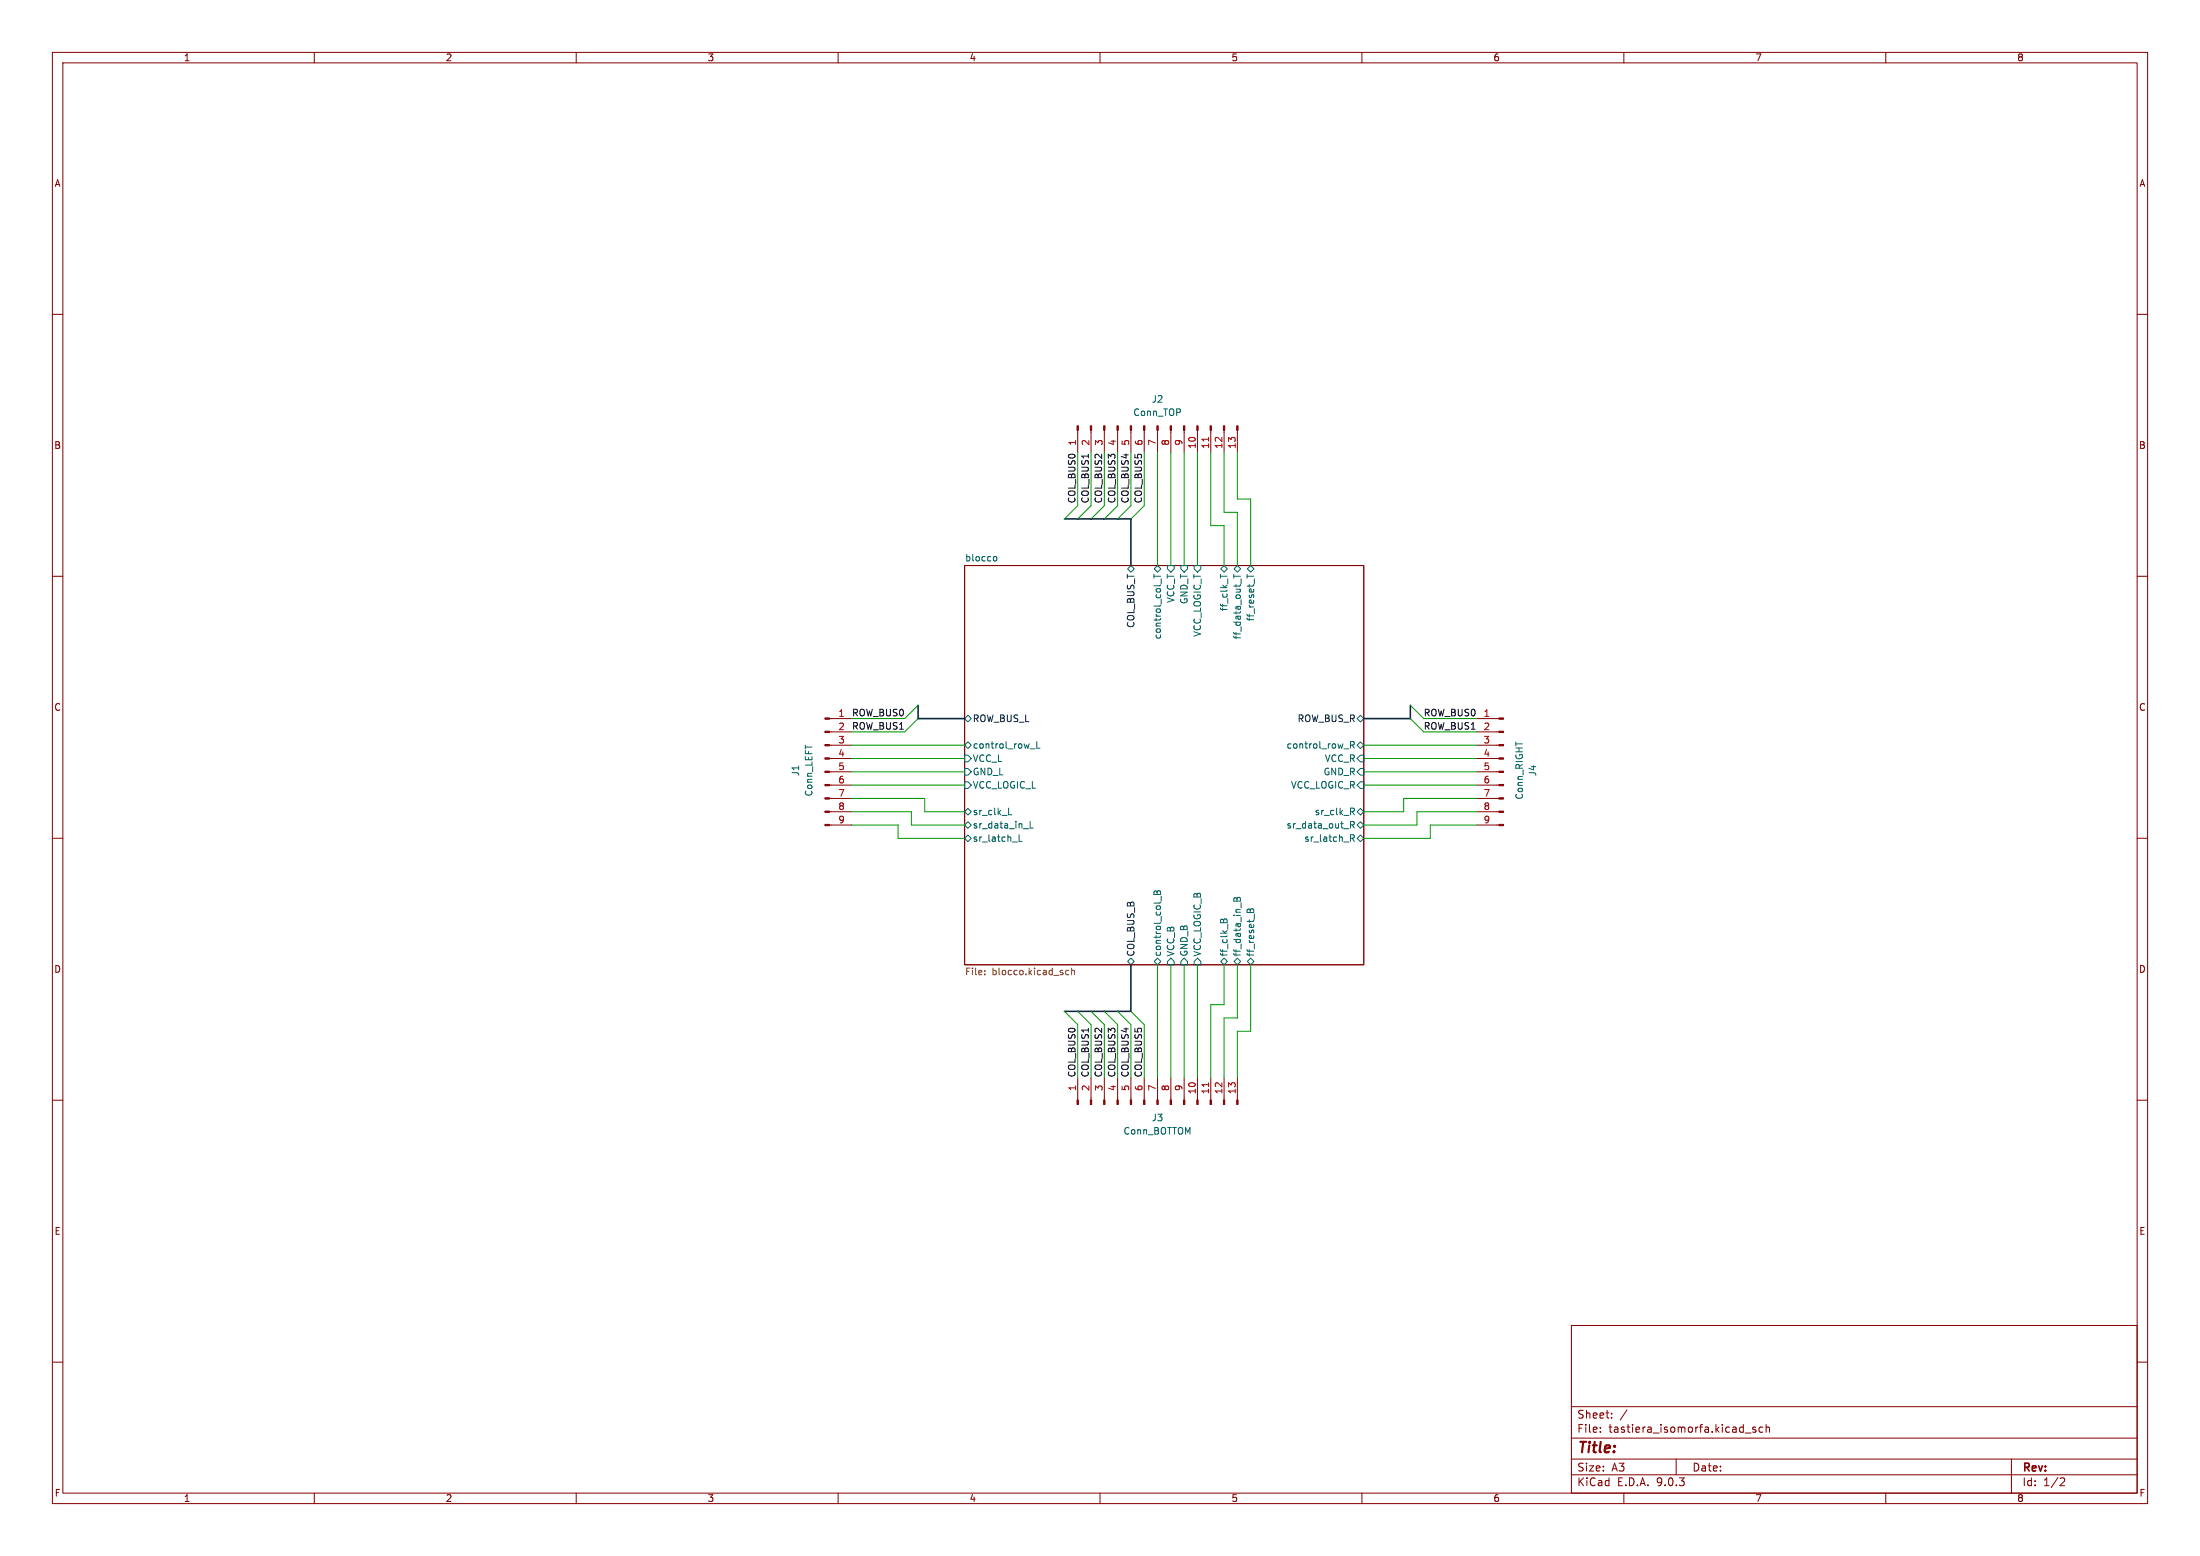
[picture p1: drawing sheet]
<svg xmlns="http://www.w3.org/2000/svg" width="420mm" height="297mm" viewBox="0 0 420 297" stroke-linecap="round" stroke-linejoin="round" font-family="sans-serif">
<g fill="none" stroke="#840000" stroke-width=".19">
<path d="M10 10h400v277h-400zM12 12h396v273h-396zM60 10v2M110 10v2M160 10v2M210 10v2M260 10v2M310 10v2M360 10v2M10 60h2M408 60h2M205.7 82.1v4.3"/>
<path d="M208.3 82.1v4.3M210.8 82.1v4.3M213.4 82.1v4.3M215.9 82.1v4.3M218.4 82.1v4.3M221 82.1v4.3M223.5 82.1v4.3M226.1 82.1v4.3M228.6 82.1v4.3M231.1 82.1v4.3M233.7 82.1v4.3M236.2 82.1v4.3"/>
<path d="M10 110h2M184.1 108h76.2v76.2h-76.2zM408 110h2M158.3 137.2h4.3M158.3 139.7h4.3M281.9 137.2h4.3M281.9 139.7h4.3M10 160h2M158.3 142.2h4.3M158.3 144.8h4.3M158.3 147.3h4.3M158.3 149.9h4.3"/>
<path d="M158.3 152.4h4.3M158.3 154.9h4.3M158.3 157.5h4.3M281.9 142.2h4.3M281.9 144.8h4.3M281.9 147.3h4.3M281.9 149.9h4.3M281.9 152.4h4.3M281.9 154.9h4.3M281.9 157.5h4.3M408 160h2M10 210h2"/>
<path d="M205.7 205.7v4.3M208.3 205.7v4.3M210.8 205.7v4.3M213.4 205.7v4.3M215.9 205.7v4.3M218.4 205.7v4.3M221 205.7v4.3M223.5 205.7v4.3M226.1 205.7v4.3M228.6 205.7v4.3M231.1 205.7v4.3M233.7 205.7v4.3"/>
<path d="M236.2 205.7v4.3M408 210h2M300 253h108v32h-108zM10 260h2M300 278.5h108M300 274.5h108M300 268.5h108M305.5 273.2v.2M305.5 272.5v.1M307.7 270.5v.2M307.7 269.8v.1M310.6 269.1l-1.3 1.9"/>
<path d="M320 278.5v3M333.2 273.5h1.1M335.2 272.5l-.4-.1-.2 .2 .1 .2 .5 .2v.3h-.6M336.5 272.5l-.4-.1-.3 .3 .1 .6h.6M337.2 272.5l.2-.1 .3 .1 .1 .9M337.2 271.9v1.5M384 278.5v6.5M408 260h2M60 285v2M110 285v2M160 285v2M210 285v2"/>
<path d="M260 285v2M300 281.5h108M310 285v2M360 285v2M393.5 282.1l.5 .1 .2 .3-1 1.1h1"/>
</g>
<g fill="none" stroke="#006464" stroke-width=".19">
<path d="M189.8 106.3l.3-.1 .2 .3-.1 .5-.1 .1-.3-.1M215.3 108.6l.6-.6 .6 .6-.6 .6zM220.3 110h1.3M220.3 109.6v.8M220.3 108.6l.7-.6 .6 .6-.6 .6zM221.7 110.5v.9M222.9 108h1.3v.6l-.7 .6-.6-.6zM225.4 108h1.3v.6l-.6 .6-.7-.6zM228 108h1.2v.6l-.6 .6-.6-.6zM233 109.6v.8M233 108.6l.7-.6 .6 .6-.6 .6zM235.5 109.6v.8"/>
<path d="M235.5 110h1.3M235.6 108.6l.6-.6 .7 .6-.7 .6zM236.9 110.5v.9M238.1 110h1.2M238.1 109.6v.8M238.1 108.6l.7-.6 .6 .6-.6 .6zM184.1 137.2l.7-.7 .6 .7-.6 .6zM259.1 137.2l.6-.7 .6 .7-.6 .6zM184.1 146.7h.7l.6 .6-.6 .7h-.7zM184.1 154.9l.7-.6 .6 .6-.6 .7zM184.1 157.5l.7-.7 .6 .7-.6 .6zM184.1 144.1h.7l.6 .7-.6 .6h-.7z"/>
<path d="M184.1 149.2h.7l.6 .7-.6 .6h-.7zM184.1 142.2l.7-.6 .6 .6-.6 .7zM192.5 155.5h.6M194.5 159.3v1.3h.6M196.7 156.8v1.3h.6M196.7 142.9h.9M197.9 141.5v1.3h.6M256.6 142.9h.9M257.8 142.2h.6l.1-.2v-.3l-.7-.2v1.3M257.8 157.5l.6-.1 .1-.2v-.3l-.7-.1v1.3M257.8 159.3h.5l.2 .3-.1 .3-.6 .1M258.1 154.9l.4 .6"/>
<path d="M258.1 157.5l.4 .6M258.1 160l.4 .6M258.1 142.2l.4 .6M258.3 154.2l.2 .3v.3l-.2 .1M259.1 154.9l.6-.6 .6 .6-.6 .7zM259.1 157.5l.6-.7 .6 .7-.6 .6zM259.1 142.2l.6-.6 .6 .6-.6 .7zM259.7 146.7h.6v1.3h-.6l-.6-.7zM259.7 149.2h.6v1.3h-.6l-.6-.6zM259.7 144.1h.6v1.3h-.6l-.6-.6zM184.1 160l.7-.6 .6 .6-.6 .7zM220.3 170.2l.4-.1 .2 .2 .1-.2 .3-.1 .3 .3v.4h-1.3z"/>
<path d="M220.9 170.3v.4M221.7 171v1M233.6 175.7l.2-.3 .3 .1 .2 .6M233.6 175.7l-.2-.2h-.3l-.1 .6M233.6 175.7v.4M235.6 171.5l.3-.2 .2 .3 .2-.3h.3l.2 .2v.5h-1.3zM236.1 171.6v.4M238.7 173.8l.2-.3h.3l.1 .7M238.7 173.8l-.3-.3-.2 .1-.1 .6M238.7 173.8v.4M259.1 160l.6-.6 .6 .6-.6 .7zM215.3 183.5l.6-.6 .6 .6-.6 .7z"/>
<path d="M220.3 183.5l.7-.6 .6 .6-.6 .7zM223.5 182.9l.7 .6v.7h-1.3v-.7zM226.1 182.9l.6 .6v.7h-1.3v-.7zM228.6 182.9l.6 .6v.7h-1.2v-.7zM233 183.5l.7-.6 .6 .6-.6 .7zM235.6 183.5l.6-.6 .7 .6-.7 .7zM238.1 183.5l.7-.6 .6 .6-.6 .7z"/>
</g>
<path d="M188 185.9v.2M188 185.3v.1M204 185.3l-.3-.1-.3 .3 .1 .5h.5M204.6 185.3l.2-.1 .3 .1v.8M204.6 184.8v1.3" fill="none" stroke="#725600" stroke-width=".19"/>
<g fill="#840000" stroke="#840000" stroke-width=".19">
<path d="M205.6 210h.3v.8h-.3z"/>
<path d="M208.2 210h.2v.8h-.2z"/>
<path d="M210.7 210h.2v.8h-.2z"/>
<path d="M213.2 210h.3v.8h-.3z"/>
<path d="M215.8 210h.2v.8h-.2z"/>
<path d="M218.3 210h.3v.8h-.3z"/>
<path d="M220.9 210h.2v.8h-.2z"/>
<path d="M223.4 210h.2v.8h-.2z"/>
<path d="M225.9 210h.3v.8h-.3z"/>
<path d="M228.5 210h.2v.8h-.2z"/>
<path d="M231 210h.3v.8h-.3z"/>
<path d="M233.6 210h.2v.8h-.2z"/>
<path d="M236.1 210h.2v.8h-.2z"/>
<path d="M157.5 137h.8v.3h-.8z"/>
<path d="M157.5 139.6h.8v.2h-.8z"/>
<path d="M157.5 142.1h.8v.3h-.8z"/>
<path d="M157.5 144.7h.8v.2h-.8z"/>
<path d="M157.5 147.2h.8v.2h-.8z"/>
<path d="M157.5 149.7h.8v.3h-.8z"/>
<path d="M157.5 152.3h.8v.2h-.8z"/>
<path d="M157.5 154.8h.8v.3h-.8z"/>
<path d="M157.5 157.4h.8v.2h-.8z"/>
<path d="M286.2 137h.8v.3h-.8z"/>
<path d="M286.2 139.6h.8v.2h-.8z"/>
<path d="M286.2 142.1h.8v.3h-.8z"/>
<path d="M286.2 144.7h.8v.2h-.8z"/>
<path d="M286.2 147.2h.8v.2h-.8z"/>
<path d="M286.2 149.7h.8v.3h-.8z"/>
<path d="M286.2 152.3h.8v.2h-.8z"/>
<path d="M286.2 154.8h.8v.3h-.8z"/>
<path d="M286.2 157.4h.8v.2h-.8z"/>
<path d="M205.6 81.3h.3v.8h-.3z"/>
<path d="M208.2 81.3h.2v.8h-.2z"/>
<path d="M210.7 81.3h.2v.8h-.2z"/>
<path d="M213.2 81.3h.3v.8h-.3z"/>
<path d="M215.8 81.3h.2v.8h-.2z"/>
<path d="M218.3 81.3h.3v.8h-.3z"/>
<path d="M220.9 81.3h.2v.8h-.2z"/>
<path d="M223.4 81.3h.2v.8h-.2z"/>
<path d="M225.9 81.3h.3v.8h-.3z"/>
<path d="M228.5 81.3h.2v.8h-.2z"/>
<path d="M231 81.3h.3v.8h-.3z"/>
<path d="M233.6 81.3h.2v.8h-.2z"/>
<path d="M236.1 81.3h.2v.8h-.2z"/>
</g>
<path d="M230.7 83.5v.7M230.7 206.7v.7" fill="none" stroke="#a90000" stroke-width=".19"/>
<path d="M203.2 99.1h12.7v8.9M175.3 134.6v2.6h8.8M269.2 134.6v2.6h-8.9M215.9 184.2v8.8h-12.7" fill="none" stroke="#000084" stroke-width=".3"/>
<g fill="none" stroke="#009600" stroke-width=".19">
<path d="M205.7 86.4v10.1l-2.5 2.6M208.3 86.4v10.1l-2.6 2.6M210.8 86.4v10.1l-2.5 2.6M213.4 86.4v10.1l-2.6 2.6M215.9 86.4v10.1l-2.5 2.6M218.4 86.4v10.1l-2.5 2.6M221 86.4v21.6M223.5 86.4v21.6M226.1 86.4v21.6M228.6 86.4v21.6M231.1 86.4v13.9h2.6v7.7M233.7 86.4v11.4h2.5v10.2"/>
<path d="M236.2 86.4v8.9h2.6v12.7M175.3 134.6l-2.6 2.6h-10.1M175.3 137.2l-2.6 2.5h-10.1M269.2 134.6l2.6 2.6h10.1M269.2 137.2l2.6 2.5h10.1M162.6 157.5h8.8v2.5h12.7M162.6 154.9h11.4v2.6h10.1M162.6 152.4h13.9v2.5h7.6M162.6 147.3h21.5M162.6 142.2h21.5M162.6 149.9h21.5M162.6 144.8h21.5"/>
<path d="M260.3 147.3h21.6M260.3 142.2h21.6M260.3 149.9h21.6M260.3 144.8h21.6M281.9 154.9h-11.4v2.6h-10.2M281.9 157.5h-8.9v2.5h-12.7M281.9 152.4h-13.9v2.5h-7.7M203.2 193l2.5 2.6v10.1M205.7 193l2.6 2.6v10.1M208.3 193l2.5 2.6v10.1M210.8 193l2.6 2.6v10.1M213.4 193l2.5 2.6v10.1"/>
<path d="M215.9 193l2.5 2.6v10.1M221 184.2v21.5M223.5 184.2v21.5M226.1 184.2v21.5M228.6 184.2v21.5M233.7 184.2v7.6h-2.6v13.9M236.2 184.2v10.1h-2.5v11.4M238.8 184.2v12.7h-2.6v8.8"/>
</g>
<text font-size="2.8" fill="#840000" x="301" y="277.9">Title:</text>
<g font-size="2.1" fill="#840000">
<text x="301" y="273.7">File:</text>
<text x="301" y="271">Sheet:</text>
<text x="307.1" y="273.7">tastiera_isomorfa.kicad_sch</text>
<text x="301" y="281.1">Size:</text>
<text x="307.6" y="281.1">A3</text>
<text x="323" y="281.1">Date:</text>
<text x="386" y="281.3">Rev:</text>
<text x="301" y="283.9">KiCad</text>
<text x="308.7" y="283.9">E.D.A.</text>
<text x="316.3" y="283.9">9.0.3</text>
<text x="386" y="283.9">Id:</text>
<text x="390.1" y="283.9">1/2</text>
</g>
<g font-size="1.8" fill="#840000">
<text x="35" y="11.9">1</text>
<text x="85" y="11.9">2</text>
<text x="135" y="11.9">3</text>
<text x="185" y="11.9">4</text>
<text x="235" y="11.9">5</text>
<text x="285" y="11.9">6</text>
<text x="335" y="11.9">7</text>
<text x="385" y="11.9">8</text>
<text x="10.3" y="35.9">A</text>
<text x="408.3" y="35.9">A</text>
<text x="10.3" y="85.9">B</text>
<text x="408.2" y="85.9">B</text>
<text x="10.3" y="135.9">C</text>
<text x="408.2" y="135.9">C</text>
<text x="10.3" y="185.9">D</text>
<text x="408.2" y="185.9">D</text>
<text x="10.3" y="235.9">E</text>
<text x="408.3" y="235.9">E</text>
<text x="10.3" y="285.9">F</text>
<text x="35" y="286.9">1</text>
<text x="85" y="286.9">2</text>
<text x="135" y="286.9">3</text>
<text x="185" y="286.9">4</text>
<text x="235" y="286.9">5</text>
<text x="285" y="286.9">6</text>
<text x="335" y="286.9">7</text>
<text x="385" y="286.9">8</text>
<text x="408.3" y="285.9">F</text>
</g>
<g font-size="1.8" fill="#006464">
<text x="219.8" y="77.1">J2</text>
<text x="216.3" y="79.6">Conn_TOP</text>
<text x="184.1" y="107.2">blocco</text>
<text x="224.4" y="115.2" transform="rotate(-90 224.4 115.2)">VCC_T</text>
<text x="226.9" y="115.4" transform="rotate(-90 226.9 115.4)">GND_T</text>
<text x="234.5" y="116.7" transform="rotate(-90 234.5 116.7)">ff_clk_T</text>
<text x="239.6" y="118.7" transform="rotate(-90 239.6 118.7)">ff_reset_T</text>
<text x="221.8" y="122.1" transform="rotate(-90 221.8 122.1)">control_col_T</text>
<text x="229.5" y="121.6" transform="rotate(-90 229.5 121.6)">VCC_LOGIC_T</text>
<text x="237.1" y="122.1" transform="rotate(-90 237.1 122.1)">ff_data_out_T</text>
<text x="185.6" y="143.1">control_row_L</text>
<text x="245.5" y="143.1">control_row_R</text>
<text x="152.8" y="148.3" transform="rotate(-90 152.8 148.3)">J1</text>
<text x="185.6" y="148.2">GND_L</text>
<text x="185.6" y="145.6">VCC_L</text>
<text x="252.6" y="148.2">GND_R</text>
<text x="252.8" y="145.6">VCC_R</text>
<text x="293.5" y="148.3" transform="rotate(-90 293.5 148.3)">J4</text>
<text x="155.3" y="152.1" transform="rotate(-90 155.3 152.1)">Conn_LEFT</text>
<text x="185.6" y="155.8">sr_clk_L</text>
<text x="185.6" y="150.7">VCC_LOGIC_L</text>
<text x="246.3" y="150.7">VCC_LOGIC_R</text>
<text x="250.9" y="155.8">sr_clk_R</text>
<text x="290.9" y="152.7" transform="rotate(-90 290.9 152.7)">Conn_RIGHT</text>
<text x="185.6" y="158.3">sr_data_in_L</text>
<text x="185.6" y="160.9">sr_latch_L</text>
<text x="245.5" y="158.3">sr_data_out_R</text>
<text x="248.9" y="160.9">sr_latch_R</text>
<text x="221.8" y="182.7" transform="rotate(-90 221.8 182.7)">control_col_B</text>
<text x="224.4" y="182.7" transform="rotate(-90 224.4 182.7)">VCC_B</text>
<text x="226.9" y="182.7" transform="rotate(-90 226.9 182.7)">GND_B</text>
<text x="229.5" y="182.7" transform="rotate(-90 229.5 182.7)">VCC_LOGIC_B</text>
<text x="234.5" y="182.7" transform="rotate(-90 234.5 182.7)">ff_clk_B</text>
<text x="237.1" y="182.7" transform="rotate(-90 237.1 182.7)">ff_data_in_B</text>
<text x="239.6" y="182.7" transform="rotate(-90 239.6 182.7)">ff_reset_B</text>
<text x="219.8" y="214.2">J3</text>
<text x="214.4" y="216.8">Conn_BOTTOM</text>
</g>
<g font-size="1.8" fill="#a90000">
<text x="205.5" y="85.2" transform="rotate(-90 205.5 85.2)">1</text>
<text x="208" y="85.2" transform="rotate(-90 208 85.2)">2</text>
<text x="210.6" y="85.2" transform="rotate(-90 210.6 85.2)">3</text>
<text x="213.1" y="85.2" transform="rotate(-90 213.1 85.2)">4</text>
<text x="215.6" y="85.2" transform="rotate(-90 215.6 85.2)">5</text>
<text x="218.2" y="85.2" transform="rotate(-90 218.2 85.2)">6</text>
<text x="220.7" y="85.2" transform="rotate(-90 220.7 85.2)">7</text>
<text x="223.3" y="85.2" transform="rotate(-90 223.3 85.2)">8</text>
<text x="225.8" y="85.2" transform="rotate(-90 225.8 85.2)">9</text>
<text x="228.3" y="85.8" transform="rotate(-90 228.3 85.8)">10</text>
<text x="230.9" y="85.8" transform="rotate(-90 230.9 85.8)">11</text>
<text x="233.4" y="85.8" transform="rotate(-90 233.4 85.8)">12</text>
<text x="236" y="85.8" transform="rotate(-90 236 85.8)">13</text>
<text x="159.9" y="136.9">1</text>
<text x="283.1" y="136.9">1</text>
<text x="159.9" y="139.4">2</text>
<text x="159.9" y="142">3</text>
<text x="283.1" y="139.4">2</text>
<text x="283.1" y="142">3</text>
<text x="159.9" y="144.5">4</text>
<text x="159.9" y="147.1">5</text>
<text x="159.9" y="149.6">6</text>
<text x="283.1" y="144.5">4</text>
<text x="283.1" y="147.1">5</text>
<text x="283.1" y="149.6">6</text>
<text x="159.9" y="152.1">7</text>
<text x="159.9" y="154.7">8</text>
<text x="283.1" y="152.1">7</text>
<text x="283.1" y="154.7">8</text>
<text x="159.9" y="157.2">9</text>
<text x="283.1" y="157.2">9</text>
<text x="205.5" y="208.4" transform="rotate(-90 205.5 208.4)">1</text>
<text x="208" y="208.4" transform="rotate(-90 208 208.4)">2</text>
<text x="210.6" y="208.4" transform="rotate(-90 210.6 208.4)">3</text>
<text x="213.1" y="208.4" transform="rotate(-90 213.1 208.4)">4</text>
<text x="215.6" y="208.4" transform="rotate(-90 215.6 208.4)">5</text>
<text x="218.2" y="208.4" transform="rotate(-90 218.2 208.4)">6</text>
<text x="220.7" y="208.4" transform="rotate(-90 220.7 208.4)">7</text>
<text x="223.3" y="208.4" transform="rotate(-90 223.3 208.4)">8</text>
<text x="225.8" y="208.4" transform="rotate(-90 225.8 208.4)">9</text>
<text x="228.3" y="209" transform="rotate(-90 228.3 209)">10</text>
<text x="230.9" y="209" transform="rotate(-90 230.9 209)">11</text>
<text x="233.4" y="209" transform="rotate(-90 233.4 209)">12</text>
<text x="236" y="209" transform="rotate(-90 236 209)">13</text>
</g>
<g font-size="1.8" fill="#0f0f0f">
<text x="205.4" y="96.2" transform="rotate(-90 205.4 96.2)">COL_BUS0</text>
<text x="207.9" y="96.2" transform="rotate(-90 207.9 96.2)">COL_BUS1</text>
<text x="210.5" y="96.2" transform="rotate(-90 210.5 96.2)">COL_BUS2</text>
<text x="213" y="96.2" transform="rotate(-90 213 96.2)">COL_BUS3</text>
<text x="215.6" y="96.2" transform="rotate(-90 215.6 96.2)">COL_BUS4</text>
<text x="218.1" y="96.2" transform="rotate(-90 218.1 96.2)">COL_BUS5</text>
<text x="162.6" y="136.8">ROW_BUS0</text>
<text x="271.7" y="136.8">ROW_BUS0</text>
<text x="162.6" y="139.4">ROW_BUS1</text>
<text x="271.7" y="139.4">ROW_BUS1</text>
<text x="205.4" y="205.7" transform="rotate(-90 205.4 205.7)">COL_BUS0</text>
<text x="207.9" y="205.7" transform="rotate(-90 207.9 205.7)">COL_BUS1</text>
<text x="210.5" y="205.7" transform="rotate(-90 210.5 205.7)">COL_BUS2</text>
<text x="213" y="205.7" transform="rotate(-90 213 205.7)">COL_BUS3</text>
<text x="215.6" y="205.7" transform="rotate(-90 215.6 205.7)">COL_BUS4</text>
<text x="218.1" y="205.7" transform="rotate(-90 218.1 205.7)">COL_BUS5</text>
</g>
<g font-size="1.8" fill="#000084">
<text x="216.8" y="120" transform="rotate(-90 216.8 120)">COL_BUS_T</text>
<text x="185.6" y="138">ROW_BUS_L</text>
<text x="247.6" y="138">ROW_BUS_R</text>
<text x="216.8" y="182.7" transform="rotate(-90 216.8 182.7)">COL_BUS_B</text>
</g>
<g font-size="1.8" fill="#725600">
<text x="184.1" y="186.5">File:</text>
<text x="189.4" y="186.5">blocco.kicad_sch</text>
</g>
</svg>
